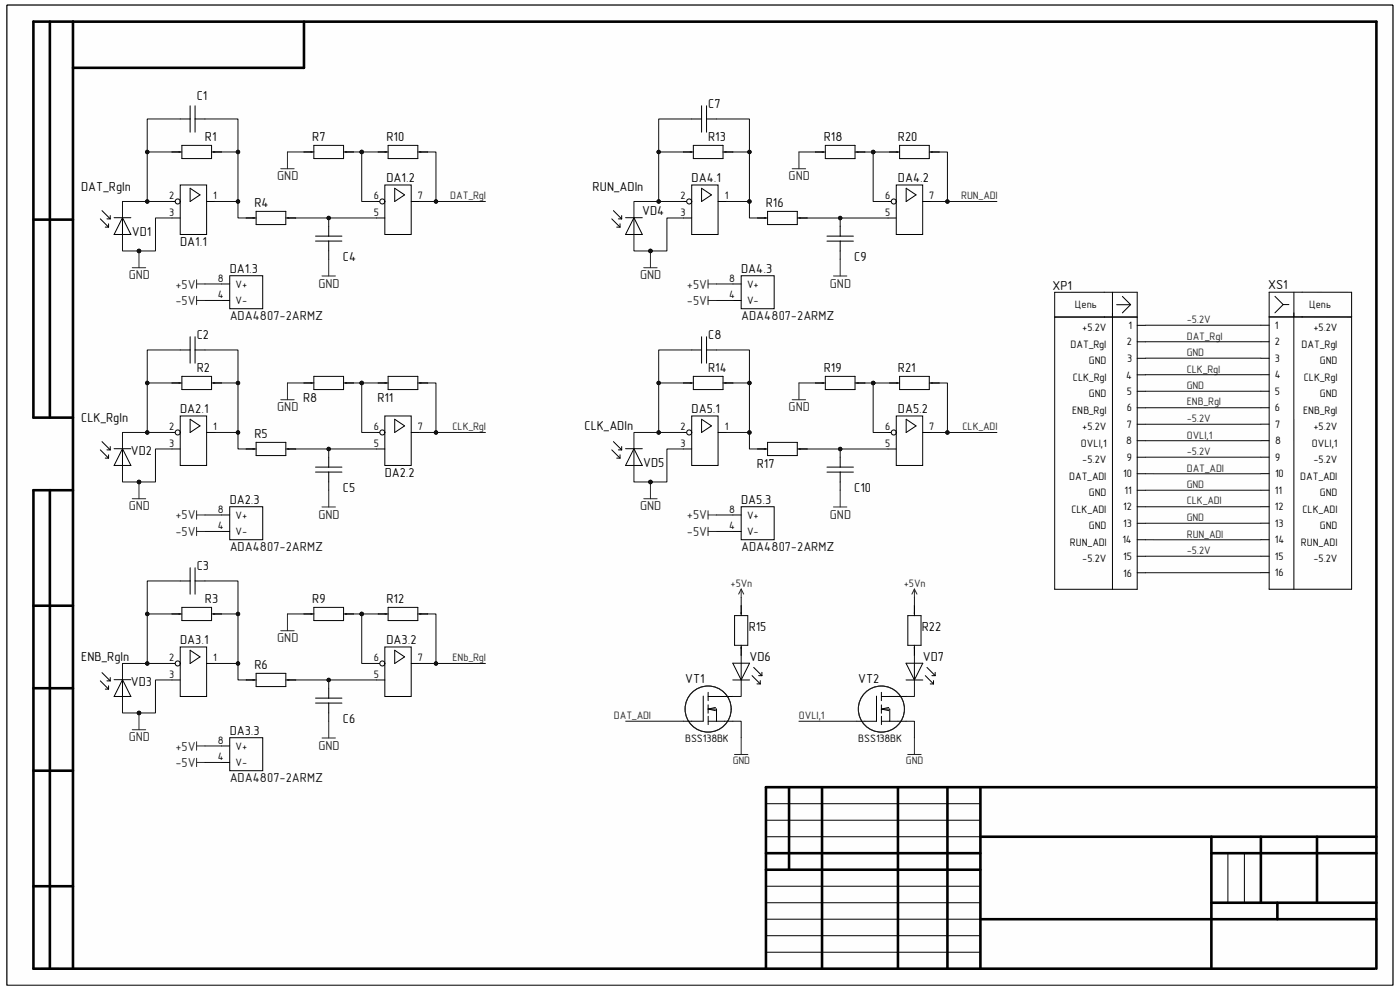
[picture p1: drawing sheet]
<svg xmlns="http://www.w3.org/2000/svg" width="297mm" height="210mm" viewBox="0 0 297 210" stroke-linecap="round" stroke-linejoin="round" font-family="sans-serif">
<path d="M1.5 1.1h294v207.9h-294z" fill-rule="evenodd" fill="#fefefe"/>
<path d="M1.5 1.1h294v207.9h-294z" fill="none" stroke="#000" stroke-width=".21"/>
<path d="M1.5 1.1h294v207.9h-294z" fill-rule="evenodd" fill="#fefefe"/>
<g fill="none" stroke="#000" stroke-width=".21">
<path d="M1.5 1.1h294v207.9h-294zM36.5 46.2h1.7M36.5 42.7h1.7M43.8 42.7h1.8M162.5 170.5h45.5M162.5 174h45.5M162.5 177.5h45.5M162.5 188h45.5M162.5 191.5h45.5M162.5 195h45.5M162.5 198.5h45.5M260.5 181v10.5"/>
<path d="M264 181v10.5M162.5 202h45.5"/>
</g>
<g fill="none" stroke="#000" stroke-width=".55">
<path d="M10.6 4.6v84M15.5 4.6v200.9M64.5 4.6v9.8h-49M7.1 46.6h8.4M15.5 88.6h-8.4v-84h284.9v200.9M10.6 104v101.5M15.5 104h-8.4v101.5h284.5M7.1 128.5h8.4M7.1 146h8.4M7.1 163.5h8.4M167.4 167v17.5M174.4 167v38.5"/>
<path d="M190.5 167v38.5M201 167v38.5M208 167v38.5M208 177.5h84M257 177.5v28M267.5 177.5v14M279.4 177.5v14M292 167h-129.5v38.5M7.1 188h8.4M162.5 181h45.5M162.5 184.5h45.5M208 195h84"/>
<path d="M257 181h35M257 191.5h35M271 191.5v3.5"/>
</g>
<circle cx="37.7" cy="42.7" r=".53" fill="#fbfbfb"/>
<g fill="none" stroke="#000" stroke-width=".21">
<path d="M38.2 39.2h5.6v10.5h-5.6zM40.3 39.9l2.1 1.4-2.1 1.4zM79.9 42.7h1.7"/>
<circle cx="37.7" cy="42.7" r=".53"/>
</g>
<circle cx="81.1" cy="42.7" r=".53" fill="#fbfbfb"/>
<g fill="none" stroke="#000" stroke-width=".21">
<path d="M36.5 32.2h2.1M38.2 25.2h2.1M38.6 30.8h6.3v2.8h-6.3zM40.3 22.4v5.6M41.4 22.4v5.6M41.4 25.2h2.1M44.9 32.2h2.1M80.2 32.2h2.1M81.6 39.2h5.6v10.5h-5.6zM82.3 30.8h6.3v2.8h-6.3zM83.7 39.9l2.1 1.4-2.1 1.4zM88.6 32.2h2.1"/>
<path d="M21.3 46.4l1.7 1.8M21.6 44.7l1.8 1.7M22.3 48.2h.7M22.7 46.4h.7M23 47.5v.7M23.4 45.7v.7M24.2 46.2h3.6M26 46.2l1.8 3.5h-3.6zM26 46.2v3.5M52.2 46.2h2.1M54.3 44.8h6.3v2.8h-6.3zM60.6 46.2h2.1"/>
<path d="M66.9 50.1h5.6M66.9 51.1h5.6M69.7 48v2.1M69.7 51.1v2.1M79.9 46.2h1.7M87.2 42.7h1.8"/>
<circle cx="81.1" cy="42.7" r=".53"/>
</g>
<path d="M59.6 35.8h2.8M61 32.2v3.6M28.1 56.8h2.8M29.5 53.2v3.6M68.3 58.5h2.9M69.7 55v3.5" fill="none" stroke="#262626" stroke-width=".21"/>
<circle cx="29.5" cy="53.2" r=".36" fill="#0e0e0e"/>
<circle cx="29.5" cy="53.2" r=".36" fill="none" stroke="#0e0e0e" stroke-width=".21"/>
<path d="M64.5 32.2h2.1M66.6 30.8h6.3v2.8h-6.3zM72.9 32.2h2.1M48.7 58.5h7v7h-7zM47 60.2h1.7M47 63.7h1.7M36.5 95.2h1.7M36.5 91.7h1.7M43.8 91.7h1.8" fill="none" stroke="#000" stroke-width=".21"/>
<path d="M41.7 59.4v1.7M41.7 62.9v1.7M41.7 60.2h1.8M41.7 63.7h1.8" fill="none" stroke="#262626" stroke-width=".21"/>
<circle cx="37.7" cy="91.7" r=".53" fill="#fbfbfb"/>
<g fill="none" stroke="#000" stroke-width=".21">
<path d="M38.2 88.2h5.6v10.5h-5.6zM40.3 88.9l2.1 1.4-2.1 1.4zM79.9 91.7h1.7"/>
<circle cx="37.7" cy="91.7" r=".53"/>
</g>
<circle cx="81.1" cy="91.7" r=".53" fill="#fbfbfb"/>
<g fill="none" stroke="#000" stroke-width=".21">
<path d="M38.2 74.2h2.1M38.6 79.8h6.3v2.8h-6.3zM40.3 71.4v5.6M41.4 71.4v5.6M41.4 74.2h2.1M82.3 79.8h6.3v2.8h-6.3zM21.3 95.4l1.7 1.8M21.6 93.7l1.8 1.7M22.3 97.2h.7M22.7 95.4h.7M23 96.5v.7M23.4 94.7v.7"/>
<path d="M24.2 95.2h3.6M26 95.2l1.8 3.5h-3.6zM26 95.2v3.5M36.5 81.2h2.1M44.9 81.2h2.1M52.2 95.2h2.1M54.3 93.8h6.3v2.8h-6.3zM60.6 95.2h2.1M66.9 99.1h5.6M69.7 97v2.1M79.9 95.2h1.7M80.2 81.2h2.1"/>
<path d="M81.6 88.2h5.6v10.5h-5.6zM83.7 88.9l2.1 1.4-2.1 1.4zM87.2 91.7h1.8M88.6 81.2h2.1M66.9 100.1h5.6M69.7 100.1v2.1"/>
<circle cx="81.1" cy="91.7" r=".53"/>
</g>
<path d="M59.6 84.8h2.8M61 81.2v3.6M28.1 105.8h2.8M29.5 102.2v3.6M68.3 107.5h2.9M69.7 104v3.5" fill="none" stroke="#262626" stroke-width=".21"/>
<circle cx="29.5" cy="102.2" r=".36" fill="#0e0e0e"/>
<circle cx="29.5" cy="102.2" r=".36" fill="none" stroke="#0e0e0e" stroke-width=".21"/>
<path d="M145 46.2h1.7M145 42.7h1.7M152.3 42.7h1.8M66.6 79.8h6.3v2.8h-6.3zM64.5 81.2h2.1M72.9 81.2h2.1M47 109.2h1.7M47 112.7h1.7M48.7 107.5h7v7h-7z" fill="none" stroke="#000" stroke-width=".21"/>
<path d="M41.7 108.4v1.7M41.7 111.9v1.7M41.7 109.2h1.8M41.7 112.7h1.8" fill="none" stroke="#262626" stroke-width=".21"/>
<circle cx="146.2" cy="42.7" r=".53" fill="#fbfbfb"/>
<g fill="none" stroke="#000" stroke-width=".21">
<path d="M146.7 39.2h5.6v10.5h-5.6zM148.8 39.9l2.1 1.4-2.1 1.4zM188.4 42.7h1.7"/>
<circle cx="146.2" cy="42.7" r=".53"/>
</g>
<circle cx="189.6" cy="42.7" r=".53" fill="#fbfbfb"/>
<g fill="none" stroke="#000" stroke-width=".21">
<path d="M145 32.2h2.1M146.7 25.2h2.1M147.1 30.8h6.3v2.8h-6.3zM148.8 22.4v5.6M149.9 22.4v5.6M149.9 25.2h2.1M153.4 32.2h2.1M188.7 32.2h2.1M190.1 39.2h5.6v10.5h-5.6zM190.8 30.8h6.3v2.8h-6.3zM192.2 39.9l2.1 1.4-2.1 1.4zM197.1 32.2h2.1"/>
<path d="M129.8 46.4l1.7 1.8M130.1 44.7l1.8 1.7M130.8 48.2h.7M131.2 46.4h.7M131.5 47.5v.7M131.9 45.7v.7M132.7 46.2h3.6M134.5 46.2l1.8 3.5h-3.6zM134.5 46.2v3.5M160.7 46.2h2.1M162.8 44.8h6.3v2.8h-6.3zM169.1 46.2h2.1"/>
<path d="M175.4 50.1h5.6M175.4 51.1h5.6M178.2 48v2.1M178.2 51.1v2.1M188.4 46.2h1.7M195.7 42.7h1.8"/>
<circle cx="189.6" cy="42.7" r=".53"/>
</g>
<path d="M168.1 35.8h2.8M169.5 32.2v3.6M136.6 56.8h2.8M138 53.2v3.6M176.8 58.5h2.9M178.2 55v3.5" fill="none" stroke="#262626" stroke-width=".21"/>
<circle cx="138" cy="53.2" r=".36" fill="#0e0e0e"/>
<circle cx="138" cy="53.2" r=".36" fill="none" stroke="#0e0e0e" stroke-width=".21"/>
<path d="M173 32.2h2.1M175.1 30.8h6.3v2.8h-6.3zM181.4 32.2h2.1M157.2 58.5h7v7h-7zM155.5 60.2h1.7M155.5 63.7h1.7M145 95.2h1.7M145 91.7h1.7M152.3 91.7h1.8" fill="none" stroke="#000" stroke-width=".21"/>
<path d="M150.2 59.4v1.7M150.2 62.9v1.7M150.2 60.2h1.8M150.2 63.7h1.8" fill="none" stroke="#262626" stroke-width=".21"/>
<circle cx="146.2" cy="91.7" r=".53" fill="#fbfbfb"/>
<g fill="none" stroke="#000" stroke-width=".21">
<path d="M146.7 88.2h5.6v10.5h-5.6zM148.8 88.9l2.1 1.4-2.1 1.4zM188.4 91.7h1.7"/>
<circle cx="146.2" cy="91.7" r=".53"/>
</g>
<circle cx="189.6" cy="91.7" r=".53" fill="#fbfbfb"/>
<g fill="none" stroke="#000" stroke-width=".21">
<path d="M146.7 74.2h2.1M147.1 79.8h6.3v2.8h-6.3zM148.8 71.4v5.6M149.9 71.4v5.6M149.9 74.2h2.1M190.8 79.8h6.3v2.8h-6.3zM129.8 95.4l1.7 1.8M130.1 93.7l1.8 1.7M130.8 97.2h.7M131.2 95.4h.7M131.5 96.5v.7M131.9 94.7v.7"/>
<path d="M132.7 95.2h3.6M134.5 95.2l1.8 3.5h-3.6zM134.5 95.2v3.5M145 81.2h2.1M153.4 81.2h2.1M160.7 95.2h2.1M162.8 93.8h6.3v2.8h-6.3zM169.1 95.2h2.1M175.4 99.1h5.6M178.2 97v2.1M188.4 95.2h1.7M188.7 81.2h2.1"/>
<path d="M190.1 88.2h5.6v10.5h-5.6zM192.2 88.9l2.1 1.4-2.1 1.4zM195.7 91.7h1.8M197.1 81.2h2.1M175.4 100.2h5.6M178.2 100.2v2"/>
<circle cx="189.6" cy="91.7" r=".53"/>
</g>
<path d="M168.1 84.8h2.8M169.5 81.2v3.6M136.6 105.8h2.8M138 102.2v3.6M176.8 107.5h2.9M178.2 104v3.5" fill="none" stroke="#262626" stroke-width=".21"/>
<circle cx="138" cy="102.2" r=".36" fill="#0e0e0e"/>
<circle cx="138" cy="102.2" r=".36" fill="none" stroke="#0e0e0e" stroke-width=".21"/>
<path d="M175.1 79.8h6.3v2.8h-6.3zM173 81.2h2.1M181.4 81.2h2.1M155.5 109.2h1.7M155.5 112.7h1.7M157.2 107.5h7v7h-7zM36.5 144.2h1.7M36.5 140.7h1.7M43.8 140.7h1.8" fill="none" stroke="#000" stroke-width=".21"/>
<path d="M150.2 108.4v1.7M150.2 111.9v1.7M150.2 109.2h1.8M150.2 112.7h1.8" fill="none" stroke="#262626" stroke-width=".21"/>
<circle cx="37.7" cy="140.7" r=".53" fill="#fbfbfb"/>
<g fill="none" stroke="#000" stroke-width=".21">
<path d="M38.2 137.2h5.6v10.5h-5.6zM40.3 137.9l2.1 1.4-2.1 1.4zM79.9 140.7h1.7"/>
<circle cx="37.7" cy="140.7" r=".53"/>
</g>
<circle cx="81.1" cy="140.7" r=".53" fill="#fbfbfb"/>
<g fill="none" stroke="#000" stroke-width=".21">
<path d="M36.5 130.2h2.1M38.2 123.2h2.1M38.6 128.8h6.3v2.8h-6.3zM40.3 120.4v5.6M41.4 120.4v5.6M41.4 123.2h2.1M44.9 130.2h2.1M80.2 130.2h2.1M81.6 137.2h5.6v10.5h-5.6zM82.3 128.8h6.3v2.8h-6.3zM83.7 137.9l2.1 1.4-2.1 1.4zM88.6 130.2h2.1"/>
<path d="M21.3 144.4l1.7 1.8M21.6 142.7l1.8 1.7M22.3 146.2h.7M22.7 144.4h.7M23 145.5v.7M23.4 143.7v.7M24.2 144.2h3.6M26 144.2l1.8 3.5h-3.6zM26 144.2v3.5M52.2 144.2h2.1M54.3 142.8h6.3v2.8h-6.3zM60.6 144.2h2.1"/>
<path d="M66.9 148.1h5.6M66.9 149.1h5.6M69.7 146v2.1M69.7 149.1v2.1M79.9 144.2h1.7M87.2 140.7h1.8"/>
<circle cx="81.1" cy="140.7" r=".53"/>
</g>
<path d="M59.6 133.8h2.8M61 130.2v3.6M28.1 154.8h2.8M29.5 151.2v3.6M68.3 156.6h2.9M69.7 153v3.6" fill="none" stroke="#262626" stroke-width=".21"/>
<circle cx="29.5" cy="151.2" r=".36" fill="#0e0e0e"/>
<g fill="none" stroke="#0e0e0e" stroke-width=".21">
<path d="M90.7 32.2h1.8v10.5h-3.5"/>
<circle cx="29.5" cy="151.2" r=".36"/>
</g>
<g fill="none" stroke="#000" stroke-width=".21">
<path d="M223.8 62h17.5v63h-17.5zM223.8 67.3h17.5M236 62v63M236.9 64.6h2.9M238.1 62.9l1.8 1.7-1.8 1.8M241.3 69h1.7M241.3 79.5h1.7M241.3 72.5h1.7M241.3 76h1.7M267.5 69h1.8M267.5 79.5h1.8M267.5 72.5h1.8"/>
<path d="M267.5 76h1.8M269.2 62h17.5v63h-17.4v-63M269.2 67.2h17.5M270.5 62.9l1.7 1.7-1.7 1.8M272.2 64.6h1.2M274.5 66.4v58.6M274.5 62v5.2M241.2 90h1.8M241.2 93.5h1.8M241.2 97h1.8M241.3 83h1.7M241.3 86.5h1.7"/>
<path d="M267.5 83h1.8M267.5 86.5h1.8M267.5 90h1.8M267.5 93.5h1.8M267.5 97h1.8M241.2 100.5h1.8M241.3 118h1.7M241.3 104h1.7M241.3 111h1.7M241.3 107.5h1.7M241.3 114.5h1.7M267.5 118h1.8"/>
<path d="M267.5 104h1.8M267.5 111h1.8M267.5 107.5h1.8M267.5 114.5h1.8M267.5 100.5h1.8M64.5 130.2h2.1M66.6 128.8h6.3v2.8h-6.3zM72.9 130.2h2.1M155.8 130.6h2.8v6.3h-2.8zM157.2 128.5v2.1M157.2 136.9v2.1M192.6 130.6h2.8v6.3h-2.8z"/>
<path d="M194 128.5v2.1M194 136.9v2.1M241.3 121.5h1.7M267.5 121.5h1.8M47 158.2h1.7M48.7 156.5h7v7h-7zM149.2 147.7v5.3h-4.2M150.2 147.7h5.3M150.2 150.4h1.8v2.6M150.2 146.9v1.7M150.2 149.5v1.8M150.2 150.4l1.6 .3"/>
<path d="M150.2 153h5.3M150.2 151.9v1.8M151.8 150.1l-1.6 .3M155.5 140.7h3.5l-1.8 3.5zM155.5 144.2h3.5M157.2 140.7v3.5M159.5 143.3l1.8 1.8M159.9 141.6l1.7 1.7M160.6 145.1h.7M160.9 143.3h.7M161.3 144.4v.7M161.6 142.6v.7"/>
<path d="M185.9 147.7v5.3h-4.2M187 146.9v1.7M187 149.5v1.8M187 150.4l1.5 .3M187 150.4h1.8v2.6M187 151.9v1.8M187 153h5.2M188.5 150.1l-1.5 .3M192.2 140.7h3.6l-1.8 3.6zM192.2 144.3h3.6M192.2 147.7l-5.2 .1M194 140.7v3.5"/>
<path d="M196.3 143.3l1.7 1.8M196.6 141.6l1.8 1.7M197.3 145.1h.7M197.7 143.3h.7M198 144.4v.7M198.4 142.6v.7M47 161.7h1.7"/>
</g>
<g fill="none" stroke="#262626" stroke-width=".21">
<path d="M157.2 125v1.7M157.2 125l-.5 1M157.2 125l.6 1M194 125v1.7M194 125l-.5 1M194 125l.5 1M41.7 157.4v1.7M41.7 158.2h1.8M157.2 156.5v3.6M194 156.5v3.6M41.7 160.9v1.7M41.7 161.7h1.8"/>
<path d="M155.8 160.1h2.9M192.6 160.1h2.8"/>
</g>
<g fill="none" stroke="#1c1c1c" stroke-width=".21">
<circle cx="150.2" cy="150.4" r="4.9"/>
<circle cx="187" cy="150.4" r="4.9"/>
</g>
<circle cx="92.5" cy="42.7" r=".36" fill="#0e0e0e"/>
<g fill="none" stroke="#0e0e0e" stroke-width=".21">
<path d="M26 49.7v3.5h3.5"/>
<circle cx="92.5" cy="42.7" r=".36"/>
</g>
<circle cx="29.5" cy="53.2" r=".36" fill="#0e0e0e"/>
<g fill="none" stroke="#0e0e0e" stroke-width=".21">
<path d="M31.2 32.2h5.3"/>
<circle cx="29.5" cy="53.2" r=".36"/>
</g>
<circle cx="31.2" cy="32.2" r=".36" fill="#0e0e0e"/>
<g fill="none" stroke="#0e0e0e" stroke-width=".21">
<path d="M38.2 25.2h-7v17.5"/>
<circle cx="31.2" cy="32.2" r=".36"/>
</g>
<circle cx="31.2" cy="32.2" r=".36" fill="#0e0e0e"/>
<circle cx="31.2" cy="32.2" r=".36" fill="none" stroke="#0e0e0e" stroke-width=".21"/>
<circle cx="31.2" cy="42.7" r=".36" fill="#0e0e0e"/>
<g fill="none" stroke="#0e0e0e" stroke-width=".21">
<path d="M36.5 42.7h-10.5v3.5"/>
<circle cx="31.2" cy="42.7" r=".36"/>
</g>
<circle cx="31.2" cy="42.7" r=".36" fill="#0e0e0e"/>
<g fill="none" stroke="#0e0e0e" stroke-width=".21">
<path d="M43.5 25.2h7v21h1.7"/>
<circle cx="31.2" cy="42.7" r=".36"/>
</g>
<circle cx="50.5" cy="32.2" r=".36" fill="#0e0e0e"/>
<circle cx="50.5" cy="32.2" r=".36" fill="none" stroke="#0e0e0e" stroke-width=".21"/>
<circle cx="50.5" cy="42.7" r=".36" fill="#0e0e0e"/>
<g fill="none" stroke="#0e0e0e" stroke-width=".21">
<path d="M45.6 42.7h4.9"/>
<circle cx="50.5" cy="42.7" r=".36"/>
</g>
<circle cx="50.5" cy="42.7" r=".36" fill="#0e0e0e"/>
<g fill="none" stroke="#0e0e0e" stroke-width=".21">
<path d="M36.5 46.2h-3.5v7h-3.5"/>
<circle cx="50.5" cy="42.7" r=".36"/>
</g>
<circle cx="29.5" cy="53.2" r=".36" fill="#0e0e0e"/>
<g fill="none" stroke="#0e0e0e" stroke-width=".21">
<path d="M47 32.2h3.5"/>
<circle cx="29.5" cy="53.2" r=".36"/>
</g>
<circle cx="50.5" cy="32.2" r=".36" fill="#0e0e0e"/>
<g fill="none" stroke="#0e0e0e" stroke-width=".21">
<path d="M62.7 46.2h17.2"/>
<circle cx="50.5" cy="32.2" r=".36"/>
</g>
<circle cx="69.7" cy="46.2" r=".36" fill="#0e0e0e"/>
<g fill="none" stroke="#0e0e0e" stroke-width=".21">
<path d="M69.7 46.2v1.8"/>
<circle cx="69.7" cy="46.2" r=".36"/>
</g>
<circle cx="69.7" cy="46.2" r=".36" fill="#0e0e0e"/>
<g fill="none" stroke="#0e0e0e" stroke-width=".21">
<path d="M76.7 32.2h3.5M69.7 53.2v1.8"/>
<circle cx="69.7" cy="46.2" r=".36"/>
</g>
<circle cx="76.7" cy="32.2" r=".36" fill="#0e0e0e"/>
<g fill="none" stroke="#0e0e0e" stroke-width=".21">
<path d="M76.7 32.2v10.5h3.2"/>
<circle cx="76.7" cy="32.2" r=".36"/>
</g>
<circle cx="76.7" cy="32.2" r=".36" fill="#0e0e0e"/>
<g fill="none" stroke="#0e0e0e" stroke-width=".21">
<path d="M75 32.2h1.7"/>
<circle cx="76.7" cy="32.2" r=".36"/>
</g>
<circle cx="76.7" cy="32.2" r=".36" fill="#0e0e0e"/>
<g fill="none" stroke="#0e0e0e" stroke-width=".21">
<path d="M61 32.2h3.5M92.5 42.7h10.5"/>
<circle cx="76.7" cy="32.2" r=".36"/>
</g>
<circle cx="92.5" cy="42.7" r=".36" fill="#0e0e0e"/>
<g fill="none" stroke="#0e0e0e" stroke-width=".21">
<path d="M43.5 63.7h3.5M43.5 60.2h3.5M90.7 81.2h1.8v10.5h-3.5"/>
<circle cx="92.5" cy="42.7" r=".36"/>
</g>
<circle cx="92.5" cy="91.7" r=".36" fill="#0e0e0e"/>
<g fill="none" stroke="#0e0e0e" stroke-width=".21">
<path d="M26 98.7v3.5h3.5"/>
<circle cx="92.5" cy="91.7" r=".36"/>
</g>
<circle cx="29.5" cy="102.2" r=".36" fill="#0e0e0e"/>
<g fill="none" stroke="#0e0e0e" stroke-width=".21">
<path d="M31.2 81.2h5.3"/>
<circle cx="29.5" cy="102.2" r=".36"/>
</g>
<circle cx="31.2" cy="81.2" r=".36" fill="#0e0e0e"/>
<g fill="none" stroke="#0e0e0e" stroke-width=".21">
<path d="M38.2 74.2h-7v17.5"/>
<circle cx="31.2" cy="81.2" r=".36"/>
</g>
<circle cx="31.2" cy="81.2" r=".36" fill="#0e0e0e"/>
<circle cx="31.2" cy="81.2" r=".36" fill="none" stroke="#0e0e0e" stroke-width=".21"/>
<circle cx="31.2" cy="91.7" r=".36" fill="#0e0e0e"/>
<g fill="none" stroke="#0e0e0e" stroke-width=".21">
<path d="M36.5 91.7h-10.5v3.5"/>
<circle cx="31.2" cy="91.7" r=".36"/>
</g>
<circle cx="31.2" cy="91.7" r=".36" fill="#0e0e0e"/>
<g fill="none" stroke="#0e0e0e" stroke-width=".21">
<path d="M43.5 74.2h7v21h1.7"/>
<circle cx="31.2" cy="91.7" r=".36"/>
</g>
<circle cx="50.5" cy="81.2" r=".36" fill="#0e0e0e"/>
<circle cx="50.5" cy="81.2" r=".36" fill="none" stroke="#0e0e0e" stroke-width=".21"/>
<circle cx="50.5" cy="91.7" r=".36" fill="#0e0e0e"/>
<g fill="none" stroke="#0e0e0e" stroke-width=".21">
<path d="M45.6 91.7h4.9"/>
<circle cx="50.5" cy="91.7" r=".36"/>
</g>
<circle cx="50.5" cy="91.7" r=".36" fill="#0e0e0e"/>
<g fill="none" stroke="#0e0e0e" stroke-width=".21">
<path d="M36.5 95.2h-3.5v7h-3.5"/>
<circle cx="50.5" cy="91.7" r=".36"/>
</g>
<circle cx="29.5" cy="102.2" r=".36" fill="#0e0e0e"/>
<g fill="none" stroke="#0e0e0e" stroke-width=".21">
<path d="M47 81.2h3.5"/>
<circle cx="29.5" cy="102.2" r=".36"/>
</g>
<circle cx="50.5" cy="81.2" r=".36" fill="#0e0e0e"/>
<g fill="none" stroke="#0e0e0e" stroke-width=".21">
<path d="M62.7 95.2h17.2"/>
<circle cx="50.5" cy="81.2" r=".36"/>
</g>
<circle cx="69.7" cy="95.2" r=".36" fill="#0e0e0e"/>
<g fill="none" stroke="#0e0e0e" stroke-width=".21">
<path d="M69.7 95.2v1.8"/>
<circle cx="69.7" cy="95.2" r=".36"/>
</g>
<circle cx="69.7" cy="95.2" r=".36" fill="#0e0e0e"/>
<g fill="none" stroke="#0e0e0e" stroke-width=".21">
<path d="M76.7 81.2h3.5M69.7 102.2v1.8"/>
<circle cx="69.7" cy="95.2" r=".36"/>
</g>
<circle cx="76.7" cy="81.2" r=".36" fill="#0e0e0e"/>
<g fill="none" stroke="#0e0e0e" stroke-width=".21">
<path d="M76.7 81.2v10.5h3.2"/>
<circle cx="76.7" cy="81.2" r=".36"/>
</g>
<circle cx="76.7" cy="81.2" r=".36" fill="#0e0e0e"/>
<g fill="none" stroke="#0e0e0e" stroke-width=".21">
<path d="M75 81.2h1.7"/>
<circle cx="76.7" cy="81.2" r=".36"/>
</g>
<circle cx="76.7" cy="81.2" r=".36" fill="#0e0e0e"/>
<g fill="none" stroke="#0e0e0e" stroke-width=".21">
<path d="M61 81.2h3.5M92.5 91.7h10.5"/>
<circle cx="76.7" cy="81.2" r=".36"/>
</g>
<circle cx="92.5" cy="91.7" r=".36" fill="#0e0e0e"/>
<g fill="none" stroke="#0e0e0e" stroke-width=".21">
<path d="M199.2 32.2h1.8v10.5h-3.5M43.5 112.7h3.5M43.5 109.2h3.5"/>
<circle cx="92.5" cy="91.7" r=".36"/>
</g>
<circle cx="201" cy="42.7" r=".36" fill="#0e0e0e"/>
<g fill="none" stroke="#0e0e0e" stroke-width=".21">
<path d="M134.5 49.7v3.5h3.5"/>
<circle cx="201" cy="42.7" r=".36"/>
</g>
<circle cx="138" cy="53.2" r=".36" fill="#0e0e0e"/>
<g fill="none" stroke="#0e0e0e" stroke-width=".21">
<path d="M139.7 32.2h5.3"/>
<circle cx="138" cy="53.2" r=".36"/>
</g>
<circle cx="139.7" cy="32.2" r=".36" fill="#0e0e0e"/>
<g fill="none" stroke="#0e0e0e" stroke-width=".21">
<path d="M146.7 25.2h-7v17.5"/>
<circle cx="139.7" cy="32.2" r=".36"/>
</g>
<circle cx="139.7" cy="32.2" r=".36" fill="#0e0e0e"/>
<circle cx="139.7" cy="32.2" r=".36" fill="none" stroke="#0e0e0e" stroke-width=".21"/>
<circle cx="139.7" cy="42.7" r=".36" fill="#0e0e0e"/>
<g fill="none" stroke="#0e0e0e" stroke-width=".21">
<path d="M145 42.7h-10.5v3.5"/>
<circle cx="139.7" cy="42.7" r=".36"/>
</g>
<circle cx="139.7" cy="42.7" r=".36" fill="#0e0e0e"/>
<g fill="none" stroke="#0e0e0e" stroke-width=".21">
<path d="M152 25.2h7v21h1.7"/>
<circle cx="139.7" cy="42.7" r=".36"/>
</g>
<circle cx="159" cy="32.2" r=".36" fill="#0e0e0e"/>
<circle cx="159" cy="32.2" r=".36" fill="none" stroke="#0e0e0e" stroke-width=".21"/>
<circle cx="159" cy="42.7" r=".36" fill="#0e0e0e"/>
<g fill="none" stroke="#0e0e0e" stroke-width=".21">
<path d="M154.1 42.7h4.9"/>
<circle cx="159" cy="42.7" r=".36"/>
</g>
<circle cx="159" cy="42.7" r=".36" fill="#0e0e0e"/>
<g fill="none" stroke="#0e0e0e" stroke-width=".21">
<path d="M145 46.2h-3.5v7h-3.5"/>
<circle cx="159" cy="42.7" r=".36"/>
</g>
<circle cx="138" cy="53.2" r=".36" fill="#0e0e0e"/>
<g fill="none" stroke="#0e0e0e" stroke-width=".21">
<path d="M155.5 32.2h3.5"/>
<circle cx="138" cy="53.2" r=".36"/>
</g>
<circle cx="159" cy="32.2" r=".36" fill="#0e0e0e"/>
<g fill="none" stroke="#0e0e0e" stroke-width=".21">
<path d="M171.2 46.2h17.2"/>
<circle cx="159" cy="32.2" r=".36"/>
</g>
<circle cx="178.2" cy="46.3" r=".36" fill="#0e0e0e"/>
<g fill="none" stroke="#0e0e0e" stroke-width=".21">
<path d="M178.2 46.2v1.8"/>
<circle cx="178.2" cy="46.3" r=".36"/>
</g>
<circle cx="178.2" cy="46.3" r=".36" fill="#0e0e0e"/>
<g fill="none" stroke="#0e0e0e" stroke-width=".21">
<path d="M185.2 32.2h3.5M178.2 53.2v1.8"/>
<circle cx="178.2" cy="46.3" r=".36"/>
</g>
<circle cx="185.2" cy="32.2" r=".36" fill="#0e0e0e"/>
<g fill="none" stroke="#0e0e0e" stroke-width=".21">
<path d="M185.2 32.2v10.5h3.2"/>
<circle cx="185.2" cy="32.2" r=".36"/>
</g>
<circle cx="185.2" cy="32.2" r=".36" fill="#0e0e0e"/>
<g fill="none" stroke="#0e0e0e" stroke-width=".21">
<path d="M183.5 32.2h1.7"/>
<circle cx="185.2" cy="32.2" r=".36"/>
</g>
<circle cx="185.2" cy="32.2" r=".36" fill="#0e0e0e"/>
<g fill="none" stroke="#0e0e0e" stroke-width=".21">
<path d="M169.5 32.2h3.5M201 42.7h10.5"/>
<circle cx="185.2" cy="32.2" r=".36"/>
</g>
<circle cx="201" cy="42.7" r=".36" fill="#0e0e0e"/>
<g fill="none" stroke="#0e0e0e" stroke-width=".21">
<path d="M152 63.7h3.5M152 60.2h3.5M199.2 81.2h1.8v10.5h-3.5"/>
<circle cx="201" cy="42.7" r=".36"/>
</g>
<circle cx="201" cy="91.7" r=".36" fill="#0e0e0e"/>
<g fill="none" stroke="#0e0e0e" stroke-width=".21">
<path d="M134.5 98.7v3.5h3.5"/>
<circle cx="201" cy="91.7" r=".36"/>
</g>
<circle cx="138" cy="102.2" r=".36" fill="#0e0e0e"/>
<g fill="none" stroke="#0e0e0e" stroke-width=".21">
<path d="M139.7 81.2h5.3"/>
<circle cx="138" cy="102.2" r=".36"/>
</g>
<circle cx="139.7" cy="81.2" r=".36" fill="#0e0e0e"/>
<g fill="none" stroke="#0e0e0e" stroke-width=".21">
<path d="M146.7 74.2h-7v17.5"/>
<circle cx="139.7" cy="81.2" r=".36"/>
</g>
<circle cx="139.7" cy="81.2" r=".36" fill="#0e0e0e"/>
<circle cx="139.7" cy="81.2" r=".36" fill="none" stroke="#0e0e0e" stroke-width=".21"/>
<circle cx="139.7" cy="91.7" r=".36" fill="#0e0e0e"/>
<g fill="none" stroke="#0e0e0e" stroke-width=".21">
<path d="M145 91.7h-10.5v3.5"/>
<circle cx="139.7" cy="91.7" r=".36"/>
</g>
<circle cx="139.7" cy="91.7" r=".36" fill="#0e0e0e"/>
<g fill="none" stroke="#0e0e0e" stroke-width=".21">
<path d="M152 74.2h7v21h1.7"/>
<circle cx="139.7" cy="91.7" r=".36"/>
</g>
<circle cx="159" cy="81.2" r=".36" fill="#0e0e0e"/>
<circle cx="159" cy="81.2" r=".36" fill="none" stroke="#0e0e0e" stroke-width=".21"/>
<circle cx="159" cy="91.7" r=".36" fill="#0e0e0e"/>
<g fill="none" stroke="#0e0e0e" stroke-width=".21">
<path d="M154.1 91.7h4.9"/>
<circle cx="159" cy="91.7" r=".36"/>
</g>
<circle cx="159" cy="91.7" r=".36" fill="#0e0e0e"/>
<g fill="none" stroke="#0e0e0e" stroke-width=".21">
<path d="M145 95.2h-3.5v7h-3.5"/>
<circle cx="159" cy="91.7" r=".36"/>
</g>
<circle cx="138" cy="102.2" r=".36" fill="#0e0e0e"/>
<g fill="none" stroke="#0e0e0e" stroke-width=".21">
<path d="M155.5 81.2h3.5"/>
<circle cx="138" cy="102.2" r=".36"/>
</g>
<circle cx="159" cy="81.2" r=".36" fill="#0e0e0e"/>
<g fill="none" stroke="#0e0e0e" stroke-width=".21">
<path d="M171.2 95.2h17.2"/>
<circle cx="159" cy="81.2" r=".36"/>
</g>
<circle cx="178.2" cy="95.3" r=".36" fill="#0e0e0e"/>
<g fill="none" stroke="#0e0e0e" stroke-width=".21">
<path d="M178.2 95.2v1.8"/>
<circle cx="178.2" cy="95.3" r=".36"/>
</g>
<circle cx="178.2" cy="95.3" r=".36" fill="#0e0e0e"/>
<g fill="none" stroke="#0e0e0e" stroke-width=".21">
<path d="M185.2 81.2h3.5M178.2 102.2v1.8"/>
<circle cx="178.2" cy="95.3" r=".36"/>
</g>
<circle cx="185.2" cy="81.2" r=".36" fill="#0e0e0e"/>
<g fill="none" stroke="#0e0e0e" stroke-width=".21">
<path d="M185.2 81.2v10.5h3.2"/>
<circle cx="185.2" cy="81.2" r=".36"/>
</g>
<circle cx="185.2" cy="81.2" r=".36" fill="#0e0e0e"/>
<g fill="none" stroke="#0e0e0e" stroke-width=".21">
<path d="M183.5 81.2h1.7"/>
<circle cx="185.2" cy="81.2" r=".36"/>
</g>
<circle cx="185.2" cy="81.2" r=".36" fill="#0e0e0e"/>
<g fill="none" stroke="#0e0e0e" stroke-width=".21">
<path d="M169.5 81.2h3.5M201 91.7h10.5"/>
<circle cx="185.2" cy="81.2" r=".36"/>
</g>
<circle cx="201" cy="91.7" r=".36" fill="#0e0e0e"/>
<g fill="none" stroke="#0e0e0e" stroke-width=".21">
<path d="M152 112.7h3.5M152 109.2h3.5M90.7 130.2h1.8v10.5h-3.5"/>
<circle cx="201" cy="91.7" r=".36"/>
</g>
<circle cx="92.5" cy="140.7" r=".36" fill="#0e0e0e"/>
<g fill="none" stroke="#0e0e0e" stroke-width=".21">
<path d="M26 147.7v3.5h3.5"/>
<circle cx="92.5" cy="140.7" r=".36"/>
</g>
<circle cx="29.5" cy="151.2" r=".36" fill="#0e0e0e"/>
<g fill="none" stroke="#0e0e0e" stroke-width=".21">
<path d="M31.2 130.2h5.3"/>
<circle cx="29.5" cy="151.2" r=".36"/>
</g>
<circle cx="31.2" cy="130.2" r=".36" fill="#0e0e0e"/>
<g fill="none" stroke="#0e0e0e" stroke-width=".21">
<path d="M38.2 123.2h-7v17.5"/>
<circle cx="31.2" cy="130.2" r=".36"/>
</g>
<circle cx="31.2" cy="130.2" r=".36" fill="#0e0e0e"/>
<circle cx="31.2" cy="130.2" r=".36" fill="none" stroke="#0e0e0e" stroke-width=".21"/>
<circle cx="31.2" cy="140.7" r=".36" fill="#0e0e0e"/>
<g fill="none" stroke="#0e0e0e" stroke-width=".21">
<path d="M36.5 140.7h-10.5v3.5"/>
<circle cx="31.2" cy="140.7" r=".36"/>
</g>
<circle cx="31.2" cy="140.7" r=".36" fill="#0e0e0e"/>
<g fill="none" stroke="#0e0e0e" stroke-width=".21">
<path d="M43.5 123.2h7v21h1.7"/>
<circle cx="31.2" cy="140.7" r=".36"/>
</g>
<circle cx="50.5" cy="130.2" r=".36" fill="#0e0e0e"/>
<circle cx="50.5" cy="130.2" r=".36" fill="none" stroke="#0e0e0e" stroke-width=".21"/>
<circle cx="50.5" cy="140.7" r=".36" fill="#0e0e0e"/>
<g fill="none" stroke="#0e0e0e" stroke-width=".21">
<path d="M45.6 140.7h4.9"/>
<circle cx="50.5" cy="140.7" r=".36"/>
</g>
<circle cx="50.5" cy="140.7" r=".36" fill="#0e0e0e"/>
<g fill="none" stroke="#0e0e0e" stroke-width=".21">
<path d="M36.5 144.2h-3.5v7h-3.5"/>
<circle cx="50.5" cy="140.7" r=".36"/>
</g>
<circle cx="29.5" cy="151.2" r=".36" fill="#0e0e0e"/>
<g fill="none" stroke="#0e0e0e" stroke-width=".21">
<path d="M47 130.2h3.5"/>
<circle cx="29.5" cy="151.2" r=".36"/>
</g>
<circle cx="50.5" cy="130.2" r=".36" fill="#0e0e0e"/>
<g fill="none" stroke="#0e0e0e" stroke-width=".21">
<path d="M62.7 144.2h17.2"/>
<circle cx="50.5" cy="130.2" r=".36"/>
</g>
<circle cx="69.7" cy="144.2" r=".36" fill="#0e0e0e"/>
<g fill="none" stroke="#0e0e0e" stroke-width=".21">
<path d="M69.7 144.2v1.8"/>
<circle cx="69.7" cy="144.2" r=".36"/>
</g>
<circle cx="69.7" cy="144.2" r=".36" fill="#0e0e0e"/>
<g fill="none" stroke="#0e0e0e" stroke-width=".21">
<path d="M76.7 130.2h3.5M69.7 151.2v1.8"/>
<circle cx="69.7" cy="144.2" r=".36"/>
</g>
<circle cx="76.7" cy="130.2" r=".36" fill="#0e0e0e"/>
<g fill="none" stroke="#0e0e0e" stroke-width=".21">
<path d="M76.7 130.2v10.5h3.2"/>
<circle cx="76.7" cy="130.2" r=".36"/>
</g>
<circle cx="76.7" cy="130.2" r=".36" fill="#0e0e0e"/>
<g fill="none" stroke="#0e0e0e" stroke-width=".21">
<path d="M75 130.2h1.7"/>
<circle cx="76.7" cy="130.2" r=".36"/>
</g>
<circle cx="76.7" cy="130.2" r=".36" fill="#0e0e0e"/>
<g fill="none" stroke="#0e0e0e" stroke-width=".21">
<path d="M61 130.2h3.5M92.5 140.7h10.5"/>
<circle cx="76.7" cy="130.2" r=".36"/>
</g>
<circle cx="92.5" cy="140.7" r=".36" fill="#0e0e0e"/>
<g fill="none" stroke="#0e0e0e" stroke-width=".21">
<path d="M267.5 79.5h-24.5M267.5 72.5h-24.5M267.5 76h-24.5M267.5 69h-24.5M243 93.5h24.5M243 90h24.5M243 97h24.5M267.5 86.5h-24.5M267.5 83h-24.5M243 100.5h24.5M243 114.5h24.5M267.5 118h-24.5"/>
<path d="M267.5 107.5h-24.5M267.5 104h-24.5M267.5 111h-24.5M157.2 126.7v1.8M157.2 139v1.7M194 126.7v1.8M194 139v1.7M267.5 121.5h-24.5M43.5 158.2h3.5M132.7 153h12.3M155.5 153h1.7v3.5M157.2 144.2v3.5h-1.7"/>
<path d="M169.5 153h12.2M192.2 153h1.8v3.5M194 144.3v3.4h-1.8M43.5 161.7h3.5"/>
<circle cx="92.5" cy="140.7" r=".36"/>
</g>
<g font-size="2.8">
<text x="41.7" y="21.2">C1</text>
<text x="150.2" y="22.9">C7</text>
<text x="43.5" y="29.9">R1</text>
<text x="66.3" y="29.9">R7</text>
<text x="82" y="29.9">R10</text>
<text x="150.2" y="29.9">R13</text>
<text x="174.8" y="29.9">R18</text>
<text x="190.5" y="29.9">R20</text>
<text x="17.2" y="40.4">DAT_RgIn</text>
<text x="82" y="38.7">DA1.2</text>
<text x="125.7" y="40.4">RUN_ADIn</text>
<text x="146.7" y="38.7">DA4.1</text>
<text x="190.5" y="38.7">DA4.2</text>
<text x="54" y="43.9">R4</text>
<text x="136.2" y="45.7">VD4</text>
<text x="162.5" y="43.9">R16</text>
<text x="27.9" y="50">VD1</text>
<text x="38.2" y="52.2">DA1.1</text>
<text x="48.7" y="58">DA1.3</text>
<text x="72.7" y="55.4">C4</text>
<text x="157.2" y="58">DA4.3</text>
<text x="181.2" y="55.4">C9</text>
<text x="223.3" y="61.4">XP1</text>
<text x="269" y="61.2">XS1</text>
<text x="41.7" y="71.9">C2</text>
<text x="150.2" y="71.9">C8</text>
<text x="41.7" y="79">R2</text>
<text x="150.2" y="79">R14</text>
<text x="174.8" y="79">R19</text>
<text x="190.5" y="79">R21</text>
<text x="17.2" y="89.5">CLK_RgIn</text>
<text x="38.2" y="87.7">DA2.1</text>
<text x="64.3" y="85.3">R8</text>
<text x="80.1" y="85.3">R11</text>
<text x="146.7" y="87.7">DA5.1</text>
<text x="190.5" y="87.7">DA5.2</text>
<text x="54" y="92.9">R5</text>
<text x="124" y="91.2">CLK_ADIn</text>
<text x="27.7" y="96.4">VD2</text>
<text x="81.6" y="101.2">DA2.2</text>
<text x="136.4" y="99">VD5</text>
<text x="160.6" y="99.3">R17</text>
<text x="48.7" y="106.9">DA2.3</text>
<text x="72.7" y="104.4">C5</text>
<text x="157.2" y="106.9">DA5.3</text>
<text x="181.2" y="104.4">C10</text>
<text x="41.7" y="120.9">C3</text>
<text x="43.5" y="127.9">R3</text>
<text x="66.3" y="127.9">R9</text>
<text x="82" y="127.9">R12</text>
<text x="38.2" y="136.7">DA3.1</text>
<text x="82" y="136.7">DA3.2</text>
<text x="158.8" y="133.8">R15</text>
<text x="195.6" y="133.8">R22</text>
<text x="17.2" y="140.2">ENB_RgIn</text>
<text x="54" y="141.9">R6</text>
<text x="159" y="140.2">VD6</text>
<text x="195.7" y="140.2">VD7</text>
<text x="27.7" y="145.5">VD3</text>
<text x="145.3" y="144.9">VT1</text>
<text x="182.1" y="144.9">VT2</text>
<text x="48.7" y="156">DA3.3</text>
<text x="72.7" y="153.4">C6</text>
</g>
<g font-size="2.8" fill="#262626">
<text x="58.8" y="38.3">GND</text>
<text x="167.3" y="38.3">GND</text>
<text x="27.3" y="59.3">GND</text>
<text x="135.8" y="59.3">GND</text>
<text x="37.2" y="61.2">+5V</text>
<text x="37.2" y="64.7">-5V</text>
<text x="67.6" y="61">GND</text>
<text x="145.7" y="61.2">+5V</text>
<text x="145.7" y="64.7">-5V</text>
<text x="176.1" y="61">GND</text>
<text x="58.8" y="87.2">GND</text>
<text x="167.3" y="87.2">GND</text>
<text x="27.3" y="108.2">GND</text>
<text x="37.2" y="110.2">+5V</text>
<text x="37.2" y="113.7">-5V</text>
<text x="67.6" y="110">GND</text>
<text x="135.8" y="108.2">GND</text>
<text x="145.7" y="110.2">+5V</text>
<text x="145.7" y="113.7">-5V</text>
<text x="176.1" y="110">GND</text>
<text x="58.8" y="136.3">GND</text>
<text x="27.3" y="157.3">GND</text>
<text x="37.2" y="159.2">+5V</text>
<text x="67.6" y="159">GND</text>
<text x="37.2" y="162.7">-5V</text>
</g>
<g font-size="2.8" fill="#0e0e0e">
<text x="48.7" y="67.9">ADA4807-2ARMZ</text>
<text x="157.2" y="67.9">ADA4807-2ARMZ</text>
<text x="48.7" y="117">ADA4807-2ARMZ</text>
<text x="157.2" y="117">ADA4807-2ARMZ</text>
<text x="48.7" y="165.9">ADA4807-2ARMZ</text>
</g>
<g font-size="2.3">
<text x="35.9" y="45.8">3</text>
<text x="35.9" y="42.3">2</text>
<text x="45.3" y="42.3">1</text>
<text x="79.3" y="42.3">6</text>
<text x="79.3" y="45.8">5</text>
<text x="88.6" y="42.3">7</text>
<text x="144.4" y="45.8">3</text>
<text x="144.4" y="42.3">2</text>
<text x="153.8" y="42.3">1</text>
<text x="187.8" y="42.3">6</text>
<text x="187.8" y="45.8">5</text>
<text x="197.1" y="42.3">7</text>
<text x="46.2" y="59.8">8</text>
<text x="154.7" y="59.8">8</text>
<text x="46.2" y="63.3">4</text>
<text x="50" y="61">V+</text>
<text x="50" y="64.5">V-</text>
<text x="154.7" y="63.3">4</text>
<text x="158.5" y="61">V+</text>
<text x="158.5" y="64.5">V-</text>
<text x="229.6" y="70.3">+5.2V</text>
<text x="239.4" y="69.8">1</text>
<text x="270.5" y="69.8">1</text>
<text x="278.6" y="70.3">+5.2V</text>
<text x="227.1" y="73.8">DAT_RgI</text>
<text x="231" y="77.3">GND</text>
<text x="239.1" y="73.3">2</text>
<text x="239.1" y="76.8">3</text>
<text x="270.5" y="73.3">2</text>
<text x="270.5" y="76.8">3</text>
<text x="276.1" y="73.8">DAT_RgI</text>
<text x="280" y="77.3">GND</text>
<text x="227.6" y="80.8">CLK_RgI</text>
<text x="238.9" y="80.3">4</text>
<text x="239.1" y="83.8">5</text>
<text x="270.5" y="80.3">4</text>
<text x="270.5" y="83.8">5</text>
<text x="276.6" y="80.8">CLK_RgI</text>
<text x="227.5" y="87.8">ENB_RgI</text>
<text x="231" y="84.3">GND</text>
<text x="239.1" y="87.3">6</text>
<text x="270.5" y="87.3">6</text>
<text x="276.4" y="87.8">ENB_RgI</text>
<text x="280" y="84.3">GND</text>
<text x="35.9" y="94.8">3</text>
<text x="35.9" y="91.3">2</text>
<text x="45.3" y="91.3">1</text>
<text x="79.3" y="91.3">6</text>
<text x="79.3" y="94.8">5</text>
<text x="88.6" y="91.3">7</text>
<text x="144.4" y="94.8">3</text>
<text x="144.4" y="91.3">2</text>
<text x="153.8" y="91.3">1</text>
<text x="187.8" y="91.3">6</text>
<text x="187.8" y="94.8">5</text>
<text x="197.1" y="91.3">7</text>
<text x="229.3" y="94.8">OVLI,1</text>
<text x="229.6" y="91.3">+5.2V</text>
<text x="238.9" y="94.3">8</text>
<text x="239.1" y="90.8">7</text>
<text x="270.5" y="90.8">7</text>
<text x="270.5" y="94.3">8</text>
<text x="278.3" y="94.8">OVLI,1</text>
<text x="278.6" y="91.3">+5.2V</text>
<text x="226.8" y="101.8">DAT_ADI</text>
<text x="229.6" y="98.3">-5.2V</text>
<text x="238.3" y="101.3">10</text>
<text x="239.1" y="97.8">9</text>
<text x="270.5" y="101.3">10</text>
<text x="270.5" y="97.7">9</text>
<text x="275.8" y="101.8">DAT_ADI</text>
<text x="278.6" y="98.3">-5.2V</text>
<text x="231" y="105.3">GND</text>
<text x="238.6" y="104.8">11</text>
<text x="270.5" y="104.8">11</text>
<text x="280" y="105.3">GND</text>
<text x="46.2" y="108.8">8</text>
<text x="46.2" y="112.3">4</text>
<text x="50" y="110">V+</text>
<text x="50" y="113.5">V-</text>
<text x="154.7" y="108.8">8</text>
<text x="154.7" y="112.3">4</text>
<text x="158.5" y="110">V+</text>
<text x="158.5" y="113.5">V-</text>
<text x="227.3" y="108.8">CLK_ADI</text>
<text x="231" y="112.3">GND</text>
<text x="238.3" y="111.8">13</text>
<text x="238.3" y="108.3">12</text>
<text x="270.5" y="111.8">13</text>
<text x="270.5" y="108.3">12</text>
<text x="276.3" y="108.8">CLK_ADI</text>
<text x="280" y="112.3">GND</text>
<text x="227" y="115.8">RUN_ADI</text>
<text x="229.6" y="119.3">-5.2V</text>
<text x="238.1" y="115.3">14</text>
<text x="238.3" y="118.8">15</text>
<text x="270.5" y="118.8">15</text>
<text x="270.5" y="115.3">14</text>
<text x="276" y="115.8">RUN_ADI</text>
<text x="278.6" y="119.3">-5.2V</text>
<text x="238.3" y="122.3">16</text>
<text x="270.5" y="122.3">16</text>
<text x="35.9" y="143.8">3</text>
<text x="35.9" y="140.3">2</text>
<text x="45.3" y="140.3">1</text>
<text x="79.3" y="140.3">6</text>
<text x="79.3" y="143.8">5</text>
<text x="88.6" y="140.3">7</text>
<text x="46.2" y="157.8">8</text>
<text x="46.2" y="161.3">4</text>
<text x="50" y="159">V+</text>
<text x="145.3" y="157.4">BSS138BK</text>
<text x="182.1" y="157.4">BSS138BK</text>
<text x="50" y="162.5">V-</text>
</g>
<g font-size="2.3" fill="#262626">
<text x="95.5" y="42.3">DAT_RgI</text>
<text x="203.9" y="42.3">RUN_ADI</text>
<text x="251.8" y="68.5">-5.2V</text>
<text x="251.8" y="72.1">DAT_RgI</text>
<text x="251.8" y="75.5">GND</text>
<text x="251.8" y="79">CLK_RgI</text>
<text x="251.8" y="82.5">GND</text>
<text x="251.8" y="86">ENB_RgI</text>
<text x="251.8" y="89.5">-5.2V</text>
<text x="96" y="91.3">CLK_RgI</text>
<text x="204.2" y="91.3">CLK_ADI</text>
<text x="251.8" y="93">OVLI,1</text>
<text x="251.8" y="100">DAT_ADI</text>
<text x="251.8" y="96.5">-5.2V</text>
<text x="251.8" y="107">CLK_ADI</text>
<text x="251.8" y="103.5">GND</text>
<text x="251.8" y="110.5">GND</text>
<text x="251.8" y="114">RUN_ADI</text>
<text x="251.8" y="117.5">-5.2V</text>
<text x="155" y="124.5">+5Vn</text>
<text x="191.7" y="124.5">+5Vn</text>
<text x="96" y="140.3">ENb_RgI</text>
<text x="130.2" y="152.5">DAT_ADI</text>
<text x="169.5" y="152.5">OVLI,1</text>
<text x="155.4" y="162.1">GND</text>
<text x="192.2" y="162.1">GND</text>
</g>
<g font-size="2.3" fill="#0e0e0e">
<text x="228" y="65.2">Цепь</text>
<text x="277.7" y="65.2">Цепь</text>
</g>
<text font-size=".3" x="8.5" y="205.6">ALTIUM GOSTBOM2.0 KEV</text>
</svg>
